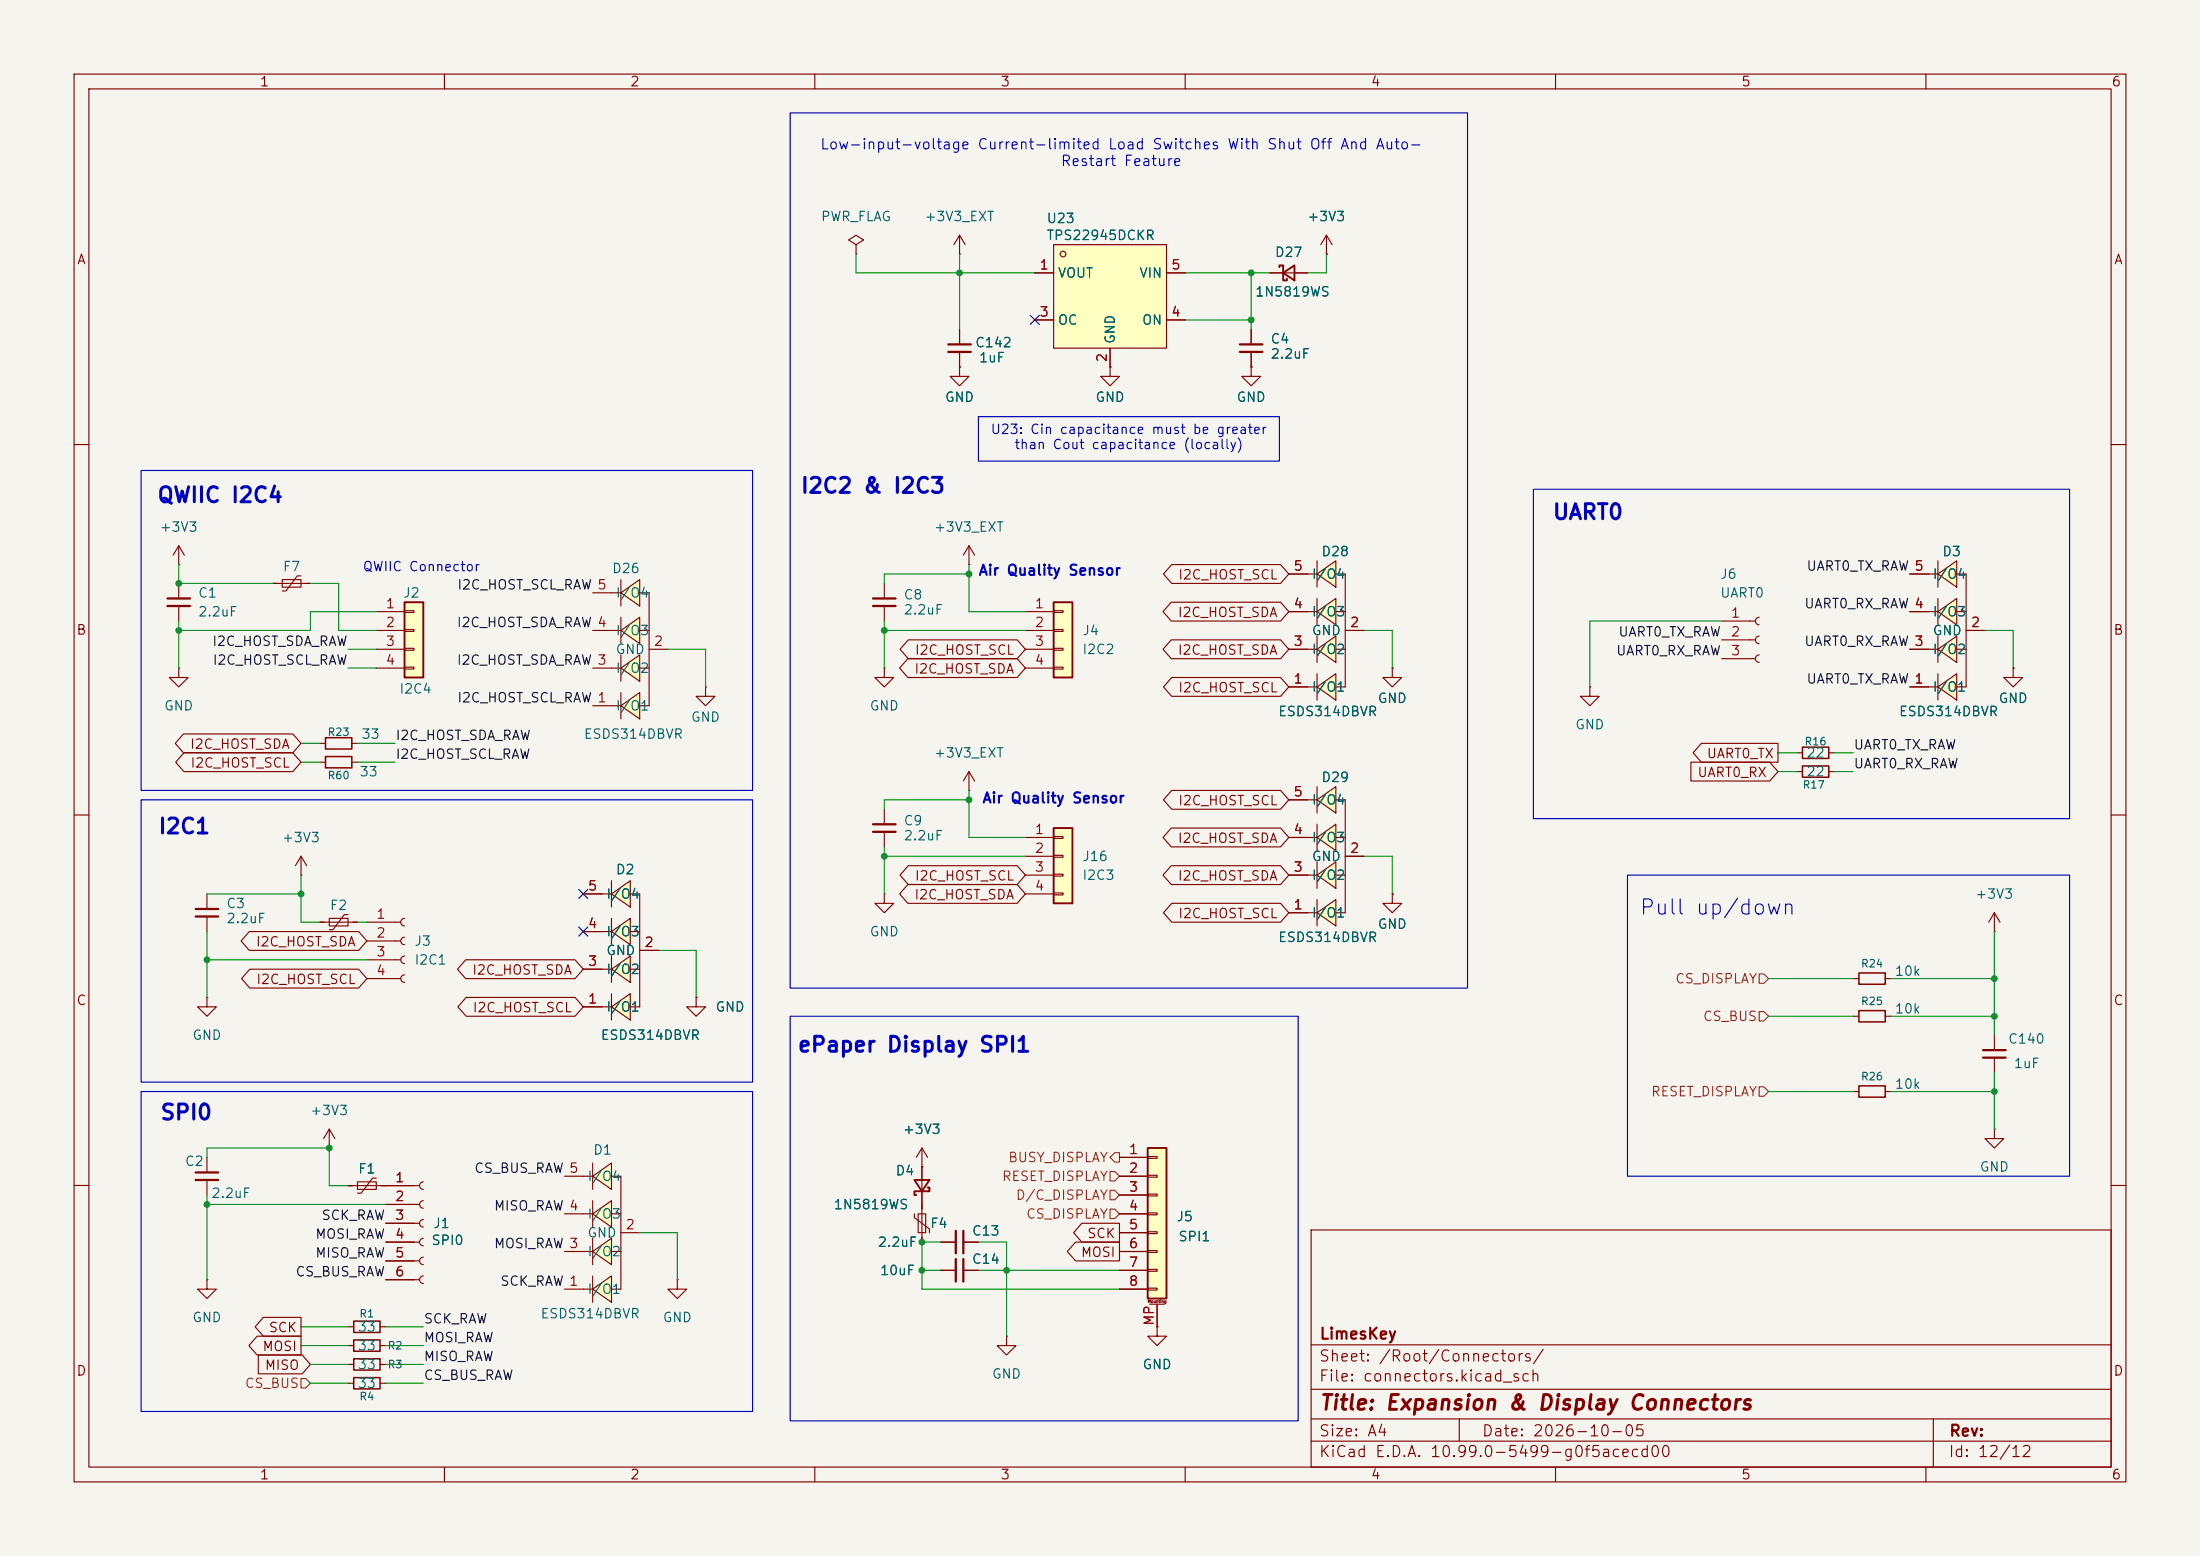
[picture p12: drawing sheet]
<svg xmlns="http://www.w3.org/2000/svg" width="297mm" height="210mm" viewBox="0 0 297 210" stroke-linecap="round" stroke-linejoin="round" font-family="sans-serif">
<path d="M0 0h297v210h-297z" fill="#f5f4ef" stroke="#f5f4ef" stroke-width=".14"/>
<g fill="none" stroke="#840000" stroke-width=".15">
<path d="M10 10h277v190h-277zM12 12h273v186h-273zM60 10v2M110 10v2M160 10v2M210 10v2M260 10v2M129.5 34.3h.1M129.5 31.8v2.5M129.5 31.8l-.7 1.2M129.5 31.8l.8 1.2M129.5 44.5v2"/>
<path d="M129.5 47.5v2M10 60h2M285 60h2M10 110h2M130.8 106.7h.1M130.8 104.1l-.8 1.3M130.8 104.1l.8 1.3M130.8 104.1v2.6M285 110h2M10 160h2M123.4 163.8v.5l2.1 1.6v.5M124 163.8h1v2.6h-1z"/>
<path d="M124.5 162.6v5M177 166h108v32h-108zM285 160h2M60 198v2M110 198v2M160 198v2M177 194.5h108M177 191.5h108M177 187.5h108M177 181.5h108M197 191.5v3M210 198v2"/>
<path d="M260 198v2M261 191.5v6.5"/>
</g>
<path d="M128 46.5h3.1M128 47.5h3.1" fill="none" stroke="#840000" stroke-width=".3"/>
<path d="M154.9 154.9h2.6v20.4h-2.6z" fill="#ffffc2"/>
<path d="M154.9 154.9h2.6v20.4h-2.6z" fill="none" stroke="#840000" stroke-width=".25"/>
<g fill="none" stroke="#840000" stroke-width=".15">
<path d="M130.8 76.2h.1M130.8 73.7l-.8 1.2M130.8 73.7l.8 1.2M130.8 73.7v2.5M250.2 137.2h.8M254.5 137.2h.8M151.1 156.2h3.8M151.1 158.8h3.8M154.9 156.1h1.3v.2h-1.3zM154.9 158.6h1.3v.3h-1.3zM250.2 147.3h.8M254.5 147.3h.8"/>
<path d="M127 167.6h2M130 167.6h2.1M151.1 161.3h3.8M151.1 163.8h3.8M151.1 166.4h3.8M151.1 168.9h3.8M151.1 171.5h3.8M151.1 174h3.8M154.9 161.2h1.3v.2h-1.3zM154.9 163.7h1.3v.3h-1.3zM154.9 166.2h1.3v.3h-1.3zM154.9 168.8h1.3v.2h-1.3z"/>
<path d="M154.9 171.3h1.3v.3h-1.3zM154.9 173.9h1.3v.2h-1.3zM155.2 176h2M156.2 176v3.1"/>
</g>
<path d="M251 136.4h3.5v1.5h-3.5zM251 146.6h3.5v1.5h-3.5z" fill="none" stroke="#840000" stroke-width=".2"/>
<path d="M129 166.1v3.1M130 166.1v3.1" fill="none" stroke="#840000" stroke-width=".3"/>
<path d="M142.2 33h15.3v14h-15.3z" fill="#ffffc2"/>
<g fill="none" stroke="#840000" stroke-width=".15">
<path d="M139.7 36.8h2.5M142.2 33h15.3v14h-15.3zM157.5 36.8h2.5M139.7 43.2h2.5M149.9 47v2.5M157.5 43.2h2.5"/>
<circle cx="143.5" cy="34.3" r=".38"/>
</g>
<path d="M142.2 81.3h2.6v10.1h-2.6z" fill="#ffffc2"/>
<path d="M142.2 81.3h2.6v10.1h-2.6z" fill="none" stroke="#840000" stroke-width=".25"/>
<g fill="none" stroke="#840000" stroke-width=".15">
<path d="M168.9 49.5v1.3h1.3l-1.3 1.3-1.3-1.3h1.3M168.9 49.5h.1M138.4 82.6h3.8M138.4 85.1h3.8M138.4 87.6h3.8M138.4 90.2h3.8M142.2 82.4h1.3v.3h-1.3zM142.2 85h1.3v.2h-1.3zM142.2 87.5h1.3v.3h-1.3zM142.2 90h1.3v.3h-1.3zM27.9 134.6v1.3h1.3l-1.3 1.3-1.2-1.3h1.2M27.9 134.6h.1"/>
<path d="M27.9 120.7v2M27.9 123.7v2M43.2 124.5h5.1M44.4 124h2.6v1h-2.6zM47 123.4h-.5l-1.5 2.1h-.6M49.5 124.5h4.6M49.5 127h4.6M49.5 129.5h4.6M49.5 132.1h4.6M54.6 124a.51 .51 0 0 0-.5 .5 .51 .51 0 0 0 .5 .5M54.6 126.5a.51 .51 0 0 0-.5 .5 .51 .51 0 0 0 .5 .5M54.6 129a.51 .51 0 0 0-.5 .5 .51 .51 0 0 0 .5 .5"/>
<path d="M54.6 131.6a.51 .51 0 0 0-.5 .5 .51 .51 0 0 0 .5 .5M44.4 154.9h.1M44.4 152.4l-.7 1.3M44.4 152.4l.8 1.3M44.4 152.4v2.5M47 181.6h.8M51.3 181.6h.8"/>
</g>
<path d="M47.8 180.8h3.5v1.6h-3.5z" fill="none" stroke="#840000" stroke-width=".2"/>
<path d="M26.4 122.7h3.1M26.4 123.7h3.1" fill="none" stroke="#840000" stroke-width=".3"/>
<g fill="#ffffc2">
<path d="M80 174l2.5-1.8v3.6z"/>
<path d="M80 168.9l2.5-1.8v3.6z"/>
<path d="M80 163.8l2.5-1.7v3.5z"/>
<path d="M80 158.8l2.5-1.8v3.5z"/>
</g>
<g fill="none" stroke="#840000" stroke-width=".15">
<path d="M27.9 156.2v2M27.9 159.3v2M48.3 159.5h2.5v1h-2.5zM50.8 159h-.5l-1.5 2h-.5M57.1 159.5a.51 .51 0 0 0-.5 .5 .51 .51 0 0 0 .5 .5M76.2 158.8h3.8M80 158.8l2.5-1.8v3.5zM80 157v3.5M82.5 158.8h1.3v15.2h-1.3M27.9 172.7v1.3h1.3l-1.3 1.3-1.2-1.3h1.2M27.9 172.7h.1M47 179.1h.8"/>
<path d="M47 160h9.6M51.3 179.1h.8M52.1 162.6h4.5M52.1 165.1h4.5M52.1 167.6h4.5M52.1 170.2h4.5M52.1 172.7h4.5M57.1 162.1a.51 .51 0 0 0-.5 .5 .51 .51 0 0 0 .5 .5M57.1 164.6a.51 .51 0 0 0-.5 .5 .51 .51 0 0 0 .5 .5M57.1 167.1a.51 .51 0 0 0-.5 .5 .51 .51 0 0 0 .5 .5M57.1 169.7a.51 .51 0 0 0-.5 .5 .51 .51 0 0 0 .5 .5M57.1 172.2a.51 .51 0 0 0-.5 .5 .51 .51 0 0 0 .5 .5"/>
<path d="M76.2 174h3.8M76.2 168.9h3.8M76.2 163.8h3.8M80 174l2.5-1.8v3.6zM80 168.9l2.5-1.8v3.6zM80 163.8l2.5-1.7v3.5zM80 162.1v3.5M80 167.1v3.6M80 172.2v3.6M82.5 168.9h1.3M82.5 163.8h1.3M83.8 166.4h2.6"/>
<path d="M91.4 172.7v1.3h1.3l-1.3 1.3-1.2-1.3h1.2M91.4 172.7h.1M47 186.7h.8M47 184.2h.8M51.3 186.7h.8M51.3 184.2h.8"/>
</g>
<path d="M47.8 178.3h3.5v1.5h-3.5zM47.8 185.9h3.5v1.6h-3.5zM47.8 183.4h3.5v1.5h-3.5z" fill="none" stroke="#840000" stroke-width=".2"/>
<path d="M26.4 158.2h3.1M26.4 159.3h3.1" fill="none" stroke="#840000" stroke-width=".3"/>
<g fill="#ffffc2">
<path d="M261.6 92.7l2.6-1.8v3.6z"/>
<path d="M261.6 87.6l2.6-1.7v3.5z"/>
<path d="M261.6 82.6l2.6-1.8v3.5z"/>
<path d="M261.6 77.5l2.6-1.8v3.6z"/>
</g>
<g fill="none" stroke="#840000" stroke-width=".15">
<path d="M115.6 33l1-.6-1-.6-1 .6 1 .6v1.3M115.6 34.3h.1M129.5 49.5v1.3h1.3l-1.3 1.3-1.2-1.3h1.2M129.5 49.5h.1M119.4 78.7v2.1M257.8 77.5h3.8M261.6 77.5l2.6-1.8v3.6zM261.6 75.7v3.6M264.2 77.5h1.2v15.2h-1.2M95.2 92.7v1.3h1.3l-1.3 1.3-1.2-1.3h1.2M95.2 92.7h.1M119.4 81.8v2"/>
<path d="M257.8 92.7h3.8M257.8 87.6h3.8M257.8 82.6h3.8M261.6 92.7l2.6-1.8v3.6zM261.6 87.6l2.6-1.7v3.5zM261.6 82.6l2.6-1.8v3.5zM261.6 80.8v3.5M261.6 85.9v3.5M261.6 90.9v3.6M264.2 87.6h1.2M264.2 82.6h1.2M265.4 85.1h2.6"/>
<path d="M94 134.6v1.3h1.2l-1.2 1.3-1.3-1.3h1.3M94 134.6h.1M124.5 157.5h.1M124.5 154.9l-.8 1.3M124.5 154.9l.7 1.3M124.5 154.9v2.6M127 171.5h2M130 171.5h2.1M135.9 180.3v1.3h1.3l-1.3 1.3-1.3-1.3h1.3M135.9 180.3h.1"/>
</g>
<path d="M117.9 80.8h3M117.9 81.8h3M129 169.9v3.1M130 169.9v3.1" fill="none" stroke="#840000" stroke-width=".3"/>
<g fill="#ffffc2">
<path d="M177.8 123.2l2.5-1.8v3.6z"/>
<path d="M177.8 118.1l2.5-1.8v3.6z"/>
<path d="M177.8 113l2.5-1.7v3.5z"/>
<path d="M177.8 108l2.5-1.8v3.5z"/>
</g>
<g fill="none" stroke="#840000" stroke-width=".15">
<path d="M119.4 109.2v2.1M119.4 112.3v2M174 118.1h3.8M174 113h3.8M174 108h3.8M177.8 118.1l2.5-1.8v3.6zM177.8 113l2.5-1.7v3.5zM177.8 108l2.5-1.8v3.5zM177.8 106.2v3.5M177.8 111.3v3.5M177.8 116.3v3.6M180.3 108h1.3v15.2h-1.3"/>
<path d="M180.3 118.1h1.3M180.3 113h1.3M181.6 115.6h2.5M174 123.2h3.8M177.8 123.2l2.5-1.8v3.6zM177.8 121.4v3.6"/>
</g>
<path d="M117.9 111.3h3M117.9 112.3h3" fill="none" stroke="#840000" stroke-width=".3"/>
<path d="M142.2 111.8h2.6v10.1h-2.6z" fill="#ffffc2"/>
<path d="M172.7 36.1v-.3h.5v2h.5v-.2M173.2 36.8l1.6-1v2zM142.2 111.8h2.6v10.1h-2.6zM123.4 159.3h2.1l-1 1.5zM125.2 160.3h.3v.5h-2.1v.5h.3" fill="none" stroke="#840000" stroke-width=".25"/>
<g fill="none" stroke="#840000" stroke-width=".15">
<path d="M171.4 36.8h5.1M179.1 34.3h.1M179.1 31.8l-.8 1.2M179.1 31.8l.7 1.2M179.1 31.8v2.5M149.9 49.5v1.3h1.2l-1.2 1.3-1.3-1.3h1.3M149.9 49.5h.1M24.1 76.2h.1M24.1 73.7l-.7 1.2M24.1 73.7l.8 1.2M24.1 73.7v2.5M188 90.2v1.2h1.2l-1.2 1.3-1.3-1.3h1.3"/>
<path d="M188 90.2h.1M214.6 92.7v1.3h1.3l-1.3 1.3-1.2-1.3h1.2M214.6 92.7h.1M40.6 118.1h.1M40.6 115.6l-.7 1.2M40.6 115.6l.8 1.2M40.6 115.6v2.5M138.4 113h3.8M138.4 115.6h3.8M138.4 118.1h3.8M142.2 112.9h1.3v.3h-1.3zM142.2 115.4h1.3v.3h-1.3z"/>
<path d="M142.2 118h1.3v.2h-1.3zM242.6 104.1h.7M246.9 104.1h.7M119.4 120.7v1.2h1.2l-1.2 1.3-1.3-1.3h1.3M119.4 120.7h.1M138.4 120.7h3.8M142.2 120.5h1.3v.3h-1.3zM188 120.7v1.2h1.2l-1.2 1.3-1.3-1.3h1.3M188 120.7h.1M250.2 132.1h.8M254.5 132.1h.8M269.2 139.7v2"/>
<path d="M124.5 157.5v5.1M269.2 152.4v1.3h1.3l-1.3 1.2-1.2-1.2h1.2M269.2 152.4h.1M269.2 142.7v2.1M156.2 179.1v1.2h1.3l-1.3 1.3-1.3-1.3h1.3M156.2 179.1h.1"/>
</g>
<path d="M267.7 141.7h3.1M267.7 142.7h3.1" fill="none" stroke="#840000" stroke-width=".3"/>
<path d="M243.3 103.4h3.6v1.5h-3.6zM251 131.3h3.5v1.5h-3.5z" fill="none" stroke="#840000" stroke-width=".2"/>
<g fill="#ffffc2">
<path d="M82.5 135.9l2.6-1.8v3.6z"/>
<path d="M82.5 130.8l2.6-1.8v3.6z"/>
<path d="M82.5 125.7l2.6-1.7v3.5z"/>
<path d="M82.5 120.7l2.6-1.8v3.5z"/>
</g>
<g fill="none" stroke="#840000" stroke-width=".15">
<path d="M24.1 90.2v1.2h1.3l-1.3 1.3-1.2-1.3h1.2M24.1 90.2h.1M43.2 102.9h.7M43.2 100.3h.7M47.5 102.9h.8M47.5 100.3h.8M82.5 118.9v3.5M78.7 135.9h3.8M78.7 130.8h3.8M78.7 125.7h3.8M78.7 120.7h3.8M82.5 135.9l2.6-1.8v3.6z"/>
<path d="M82.5 130.8l2.6-1.8v3.6zM82.5 125.7l2.6-1.7v3.5zM82.5 120.7l2.6-1.8v3.5zM82.5 124v3.5M82.5 129v3.6M82.5 134.1v3.6M85.1 120.7h1.3v15.2h-1.3M85.1 130.8h1.3M85.1 125.7h1.3M86.4 128.3h2.5"/>
</g>
<path d="M43.9 99.6h3.6v1.5h-3.6zM43.9 102.1h3.6v1.5h-3.6z" fill="none" stroke="#840000" stroke-width=".2"/>
<path d="M54.6 81.3h2.5v10.1h-2.5z" fill="#ffffc2"/>
<path d="M54.6 81.3h2.5v10.1h-2.5z" fill="none" stroke="#840000" stroke-width=".25"/>
<path d="M24.1 78.7v2.1M24.1 81.8v2M50.8 82.6h3.8M50.8 85.1h3.8M50.8 87.6h3.8M50.8 90.2h3.8M54.6 82.4h1.3v.3h-1.3zM54.6 85h1.3v.2h-1.3zM54.6 87.5h1.3v.3h-1.3zM54.6 90h1.3v.3h-1.3z" fill="none" stroke="#840000" stroke-width=".15"/>
<path d="M22.6 80.8h3.1M22.6 81.8h3.1" fill="none" stroke="#840000" stroke-width=".3"/>
<g fill="#ffffc2">
<path d="M83.8 95.3l2.6-1.8v3.5z"/>
<path d="M83.8 90.2l2.6-1.8v3.6z"/>
<path d="M83.8 85.1l2.6-1.8v3.6z"/>
<path d="M83.8 80l2.6-1.8v3.6z"/>
</g>
<g fill="none" stroke="#840000" stroke-width=".15">
<path d="M168.9 44.5v2M168.9 47.5v2M36.8 78.7h5.1M38.1 78.2h2.5v1h-2.5zM40.6 77.7h-.5l-1.5 2.1h-.5M83.8 78.2v3.6M80 95.3h3.8M80 90.2h3.8M80 85.1h3.8M80 80h3.8M83.8 95.3l2.6-1.8v3.5zM83.8 90.2l2.6-1.8v3.6z"/>
<path d="M83.8 85.1l2.6-1.8v3.6zM83.8 80l2.6-1.8v3.6zM83.8 83.3v3.6M83.8 88.4v3.6M83.8 93.5v3.5M86.4 80h1.2v15.3h-1.2M86.4 90.2h1.2M86.4 85.1h1.2M87.6 87.6h2.6"/>
</g>
<path d="M167.4 46.5h3M167.4 47.5h3" fill="none" stroke="#840000" stroke-width=".3"/>
<g fill="#ffffc2">
<path d="M177.8 92.7l2.5-1.8v3.6z"/>
<path d="M177.8 87.6l2.5-1.7v3.5z"/>
<path d="M177.8 82.6l2.5-1.8v3.5z"/>
<path d="M177.8 77.5l2.5-1.8v3.6z"/>
</g>
<g fill="none" stroke="#840000" stroke-width=".15">
<path d="M139.7 36.8h2.5M157.5 36.8h2.5M171.4 36.8h1.8M174.8 36.8h1.7M179.1 34.3h.1M129.5 49.5h.1M129.5 44.5v2M129.5 47.5v2M139.7 43.2h2.5M149.9 49.5h.1M149.9 47v2.5M157.5 43.2h2.5"/>
<path d="M168.9 49.5h.1M168.9 44.5v2M168.9 47.5v2M158.2 76.2h14.7l1.1 1.3-1.1 1.2h-14.7l-1.1-1.2zM174 77.5h3.8M177.8 77.5l2.5-1.8v3.6zM177.8 75.7v3.6M180.3 77.5h1.3v15.2h-1.3M257.8 77.5h2.5M24.8 99.1h14.7l1.1 1.2-1.1 1.3h-14.7l-1.1-1.3zM119.4 90.2v1.2h1.2l-1.2 1.3-1.3-1.3h1.3M119.4 90.2h.1"/>
<path d="M122.6 88.9h14.7l1.1 1.3-1.1 1.2h-14.7l-1.2-1.2zM122.6 86.4h14.7l1.1 1.2-1.1 1.3h-14.7l-1.1-1.3zM158.1 81.3h14.8l1.1 1.3-1.1 1.2h-14.8l-1.1-1.2zM158.1 86.4h14.8l1.1 1.2-1.1 1.3h-14.8l-1.1-1.3zM158.2 91.4h14.7l1.1 1.3-1.1 1.3h-14.7l-1.1-1.3zM174 92.7h3.8M174 87.6h3.8M174 82.6h3.8M177.8 92.7l2.5-1.8v3.6zM177.8 87.6l2.5-1.7v3.5zM177.8 82.6l2.5-1.8v3.5zM177.8 80.8v3.5"/>
<path d="M177.8 85.9v3.5M177.8 90.9v3.6M180.3 87.6h1.3M180.3 82.6h1.3M181.6 85.1h2.5M188 90.2h.1M232.4 83.8h4.6M232.4 86.4h4.6M232.4 88.9h4.6M237.5 83.3a.51 .51 0 0 0-.5 .5 .51 .51 0 0 0 .5 .5M237.5 85.9a.51 .51 0 0 0-.5 .5 .51 .51 0 0 0 .5 .5M237.5 88.4a.51 .51 0 0 0-.5 .5 .51 .51 0 0 0 .5 .5"/>
<path d="M257.8 92.7h2.5M257.8 87.6h2.5M257.8 82.6h2.5M265.4 85.1h2.6M271.8 90.2v1.2h1.2l-1.2 1.3-1.3-1.3h1.3M271.8 90.2h.1M24.8 101.6h14.7l1.1 1.3-1.1 1.2h-14.7l-1.1-1.2zM122.6 119.4h14.7l1.1 1.3-1.1 1.2h-14.7l-1.2-1.2zM122.6 116.8h14.7l1.1 1.3-1.1 1.3h-14.7l-1.1-1.3zM158.1 111.8h14.8l1.1 1.2-1.1 1.3h-14.8l-1.1-1.3zM158.1 116.8h14.8l1.1 1.3-1.1 1.3h-14.8l-1.1-1.3zM158.2 106.7h14.7l1.1 1.3-1.1 1.2h-14.7l-1.1-1.2z"/>
<path d="M174 118.1h2.5M174 113h2.5M174 108h2.5M181.6 115.6h2.5M228.3 102.9h10.6l1.1 1.2-1.1 1.3h-10.6zM229.7 100.3h10.3v2.6h-10.3l-1.1-1.3zM242.6 101.6h.7M246.9 101.6h.7M33.7 125.7h14.7l1.1 1.3-1.1 1.3h-14.7l-1.2-1.3zM33.7 130.8h14.7l1.1 1.3-1.1 1.3h-14.7l-1.1-1.3zM62.9 129.5h14.7l1.1 1.3-1.1 1.3h-14.7l-1.1-1.3zM62.9 134.6h14.7l1.1 1.3-1.1 1.3h-14.7l-1.1-1.3z"/>
<path d="M78.7 135.9h2.6M78.7 130.8h2.6M78.7 125.7h2.6M78.7 120.7h2.6M86.4 128.3h2.5M94 134.6h.1M158.2 121.9h14.7l1.1 1.3-1.1 1.3h-14.7l-1.1-1.3zM174 123.2h2.5M188 120.7h.1M269.2 125.7h.1M269.2 123.2l-.7 1.3M269.2 123.2l.8 1.3"/>
<path d="M269.2 123.2v2.5M124.5 157.5h.1M124.5 157.5v1.8M151.1 156.2h3.8M151.1 158.8h3.8M35.6 177.8h5v2.5h-5l-1.2-1.2zM47 160h.6M51.4 160h4.5M52.1 162.6h3.8M52.1 165.1h3.8M52.1 167.6h3.8M52.1 170.2h3.8"/>
<path d="M52.1 172.7h3.8M124.5 160.8v2.4M124.5 167v.6M127 167.6h2M127 171.5h2M130 167.6h2.1M130 171.5h2.1M145.2 167.6h5.9v2.6h-5.9l-1.1-1.3zM146 165.1h5.1v2.5h-5.1l-1.1-1.2zM151.1 171.5h3.8M151.1 161.3h3.8M151.1 163.8h3.8"/>
<path d="M151.1 166.4h3.8M151.1 168.9h3.8M151.1 174h3.8M156.2 179.1h.1M156.2 176v3.1M34.7 180.3h5.9v2.6h-5.9l-1.1-1.3zM34.9 182.9h5.9l1.1 1.3-1.1 1.2h-5.9z"/>
</g>
<path d="M243.3 100.8h3.6v1.6h-3.6z" fill="none" stroke="#840000" stroke-width=".2"/>
<path d="M237.5 136.5h.6l.7 .7-.7 .6h-.6zM237.5 131.4h.6l.7 .7-.7 .6h-.6zM149.9 158.1h.6l.6 .7-.6 .6h-.6zM150.5 155.6h.6v1.2h-.6l-.6-.6zM237.5 146.7h.6l.7 .6-.7 .7h-.6zM149.9 160.7h.6l.6 .6-.6 .6h-.6zM149.9 163.2h.6l.6 .6-.6 .7h-.6zM40.6 186.1h.7l.6 .6-.6 .6h-.7z" fill="none" stroke="#725600" stroke-width=".15"/>
<g fill="none" stroke="#009600" stroke-width=".15">
<path d="M115.6 34.3v2.5h24.1M129.5 34.3v10.2M160 36.8h11.4M168.9 36.8v7.7M179.1 34.3v2.5h-2.6M160 43.2h8.9M24.1 76.2v2.5h12.7M41.9 78.7h3.8v6.4h5.1M130.8 77.5h-11.4v1.2M130.8 76.2v6.4h7.6M24.1 83.8v6.4M47 87.6h3.8"/>
<path d="M47 90.2h3.8M50.8 82.6h-8.9v2.5h-17.8M90.2 87.6h5v5.1M119.4 85.1h19M119.4 83.8v6.4M184.1 85.1h3.9v5.1M232.4 83.8h-17.8v8.9M268 85.1h3.8v5.1M40.6 102.9h2.6M40.6 118.1v6.4h2.6M40.6 100.3h2.6M48.3 102.9h5"/>
<path d="M48.3 100.3h5M119.4 114.3v6.4M119.4 115.6h19M130.8 106.7v6.3h7.6M130.8 108h-11.4v1.2M184.1 115.6h3.9v5.1M240 104.1h2.6M240 101.6h2.6M247.6 104.1h2.6M247.6 101.6h2.6M27.9 125.7v8.9M27.9 129.5h21.6"/>
<path d="M27.9 120.7h12.7M48.3 124.5h1.2M88.9 128.3h5.1v6.3M238.8 137.2h11.4M238.8 132.1h11.4M255.3 137.2h13.9M255.3 132.1h13.9M269.2 125.7v14M27.9 156.2v-1.3h16.5v5.1h2.6M238.8 147.3h11.4M255.3 147.3h13.9M269.2 144.8v7.6"/>
<path d="M27.9 161.3v11.4M27.9 162.6h24.2M40.6 179.1h6.4M52.1 179.1h5M86.4 166.4h5v6.3M124.5 171.5h2.5M127 167.6h-2.5v6.4h26.6M132.1 171.5h19M132.1 167.6h3.8v12.7M40.6 181.6h6.4M41.9 186.7h5.1M41.9 184.2h5.1"/>
<path d="M52.1 186.7h5M52.1 181.6h5M52.1 184.2h5"/>
</g>
<path d="M139.1 42.6l1.2 1.2M140.3 42.6l-1.2 1.2M78.1 125.1l1.2 1.2M78.1 120l1.2 1.3M79.3 125.1l-1.2 1.2M79.3 120l-1.2 1.3" fill="none" stroke="#000084" stroke-width=".15"/>
<path d="M106.7 15.2h91.4v118.2h-91.4zM132.1 56.2h40.6v6h-40.6zM19 63.5h82.6v43.2h-82.6zM207 66h72.4v44.5h-72.4zM19 108h82.6v38.1h-82.6zM219.7 118.1h59.7v40.7h-59.7zM106.7 137.2h68.6v54.6h-68.6zM19 147.3h82.6v43.2h-82.6z" fill="none" stroke="#0000c2" stroke-width=".15"/>
<g fill="#009600">
<circle cx="44.4" cy="154.9" r=".46"/>
<circle cx="27.9" cy="162.6" r=".46"/>
<circle cx="40.6" cy="120.7" r=".46"/>
<circle cx="27.9" cy="129.5" r=".46"/>
<circle cx="24.1" cy="78.7" r=".46"/>
<circle cx="24.1" cy="85.1" r=".46"/>
<circle cx="168.9" cy="43.2" r=".46"/>
<circle cx="119.4" cy="85.1" r=".46"/>
<circle cx="130.8" cy="77.5" r=".46"/>
<circle cx="130.8" cy="108" r=".46"/>
<circle cx="135.9" cy="171.5" r=".46"/>
<circle cx="124.5" cy="167.6" r=".46"/>
<circle cx="124.5" cy="171.5" r=".46"/>
<circle cx="119.4" cy="115.6" r=".46"/>
<circle cx="129.5" cy="36.8" r=".46"/>
<circle cx="168.9" cy="36.8" r=".46"/>
<circle cx="269.2" cy="132.1" r=".46"/>
<circle cx="269.2" cy="137.2" r=".46"/>
<circle cx="269.2" cy="147.3" r=".46"/>
</g>
<g font-size="2" fill="#0000c2">
<text x="21.1" y="68.3">QWIIC I2C4</text>
<text x="108" y="67.1">I2C2 &amp; I2C3</text>
<text x="209.5" y="70.6">UART0</text>
<text x="21.3" y="113">I2C1</text>
<text x="221.2" y="124">Pull up/down</text>
<text x="107.6" y="142.5">ePaper Display SPI1</text>
<text x="21.5" y="151.7">SPI0</text>
</g>
<text font-size="2" fill="#840000" x="178" y="190.8">Title: Expansion &amp; Display Connectors</text>
<g font-size="1.5" fill="#840000">
<text x="178" y="184.1">Sheet: /Root/Connectors/</text>
<text x="178" y="181.1">LimesKey</text>
<text x="178" y="186.8">File: connectors.kicad_sch</text>
<text x="178" y="197">KiCad E.D.A. 10.99.0-5499-g0f5acecd00</text>
<text x="178" y="194.2">Size: A4</text>
<text x="200" y="194.2">Date: 2026-10-05</text>
<text x="263" y="197">Id: 12/12</text>
<text x="263" y="194.2">Rev:</text>
</g>
<g font-size="1.4" fill="#0000c2">
<text x="110.6" y="20.5">Low-input-voltage Current-limited Load Switches With Shut Off And Auto-</text>
<text x="143.1" y="22.8">Restart Feature</text>
<text x="132" y="78">Air Quality Sensor</text>
<text x="132.5" y="108.8">Air Quality Sensor</text>
</g>
<g font-size="1.3" fill="#840000">
<text x="35" y="12">1</text>
<text x="85" y="12">2</text>
<text x="135" y="12">3</text>
<text x="185" y="12">4</text>
<text x="235" y="12">5</text>
<text x="285" y="12">6</text>
<text x="10.3" y="36">A</text>
<text x="285.3" y="36">A</text>
<text x="158.9" y="83.6">I2C_HOST_SDA</text>
<text x="159" y="78.5">I2C_HOST_SCL</text>
<text x="10.2" y="86">B</text>
<text x="123.4" y="88.7">I2C_HOST_SCL</text>
<text x="158.9" y="88.7">I2C_HOST_SDA</text>
<text x="285.2" y="86">B</text>
<text x="123.3" y="91.2">I2C_HOST_SDA</text>
<text x="159" y="93.8">I2C_HOST_SCL</text>
<text x="25.6" y="101.4">I2C_HOST_SDA</text>
<text x="25.6" y="103.9">I2C_HOST_SCL</text>
<text x="229.1" y="105.2">UART0_RX</text>
<text x="230.3" y="102.7">UART0_TX</text>
<text x="159" y="109">I2C_HOST_SCL</text>
<text x="123.4" y="119.2">I2C_HOST_SCL</text>
<text x="158.9" y="114.1">I2C_HOST_SDA</text>
<text x="158.9" y="119.2">I2C_HOST_SDA</text>
<text x="123.3" y="121.7">I2C_HOST_SDA</text>
<text x="159" y="124.2">I2C_HOST_SCL</text>
<text x="34.4" y="128.1">I2C_HOST_SDA</text>
<text x="63.7" y="131.9">I2C_HOST_SDA</text>
<text x="10.2" y="136">C</text>
<text x="34.5" y="133.1">I2C_HOST_SCL</text>
<text x="63.7" y="136.9">I2C_HOST_SCL</text>
<text x="285.2" y="136">C</text>
<text x="146.7" y="167.4">SCK</text>
<text x="145.8" y="170">MOSI</text>
<text x="10.2" y="186">D</text>
<text x="35.3" y="182.7">MOSI</text>
<text x="35.7" y="185.2">MISO</text>
<text x="36.2" y="180.1">SCK</text>
<text x="285.2" y="186">D</text>
<text x="35" y="200">1</text>
<text x="85" y="200">2</text>
<text x="135" y="200">3</text>
<text x="185" y="200">4</text>
<text x="235" y="200">5</text>
<text x="285" y="200">6</text>
</g>
<g font-size="1.3" fill="#006464">
<text x="110.7" y="30.2">PWR_FLAG</text>
<text x="124.7" y="30.2">+3V3_EXT</text>
<text x="141.2" y="30.4">U23</text>
<text x="141.2" y="32.7">TPS22945DCKR</text>
<text x="172" y="35">D27</text>
<text x="176.4" y="30.2">+3V3</text>
<text x="142.7" y="37.8">VOUT</text>
<text x="153.7" y="37.8">VIN</text>
<text x="169.4" y="40.3">1N5819WS</text>
<text x="131.6" y="47.2">C142</text>
<text x="142.7" y="44.1">OC</text>
<text x="150.8" y="46.5" transform="rotate(-90 150.8 46.5)">GND</text>
<text x="154.1" y="44.1">ON</text>
<text x="171.4" y="46.7">C4</text>
<text x="132.1" y="49.2">1uF</text>
<text x="171.4" y="48.7">2.2uF</text>
<text x="127.5" y="54.6">GND</text>
<text x="147.8" y="54.6">GND</text>
<text x="166.8" y="54.6">GND</text>
<text x="21.5" y="72.1">+3V3</text>
<text x="38.1" y="77.4">F7</text>
<text x="82.5" y="77.7">D26</text>
<text x="126" y="72.1">+3V3_EXT</text>
<text x="178.3" y="75.4">D28</text>
<text x="262.1" y="75.4">D3</text>
<text x="26.7" y="81">C1</text>
<text x="26.7" y="83.5">2.2uF</text>
<text x="54.3" y="81">J2</text>
<text x="83" y="81">I/O4</text>
<text x="121.9" y="81.2">C8</text>
<text x="121.9" y="83.3">2.2uF</text>
<text x="177" y="83.5">I/O3</text>
<text x="177" y="78.4">I/O4</text>
<text x="232.1" y="78.4">J6</text>
<text x="232.1" y="81">UART0</text>
<text x="260.8" y="83.5">I/O3</text>
<text x="260.8" y="78.4">I/O4</text>
<text x="83" y="88.6">GND</text>
<text x="83" y="86.1">I/O3</text>
<text x="146" y="86.1">J4</text>
<text x="146" y="88.6">I2C2</text>
<text x="177" y="86.1">GND</text>
<text x="177" y="88.6">I/O2</text>
<text x="260.8" y="86.1">GND</text>
<text x="260.8" y="88.6">I/O2</text>
<text x="53.8" y="93.9">I2C4</text>
<text x="83" y="91.1">I/O2</text>
<text x="177" y="93.7">I/O1</text>
<text x="185.9" y="95.2">GND</text>
<text x="260.8" y="93.7">I/O1</text>
<text x="269.7" y="95.2">GND</text>
<text x="22.1" y="96.2">GND</text>
<text x="48.7" y="100">33</text>
<text x="78.7" y="100">ESDS314DBVR</text>
<text x="83" y="96.2">I/O1</text>
<text x="93.2" y="97.7">GND</text>
<text x="117.3" y="96.2">GND</text>
<text x="172.5" y="97">ESDS314DBVR</text>
<text x="212.6" y="98.8">GND</text>
<text x="256.3" y="97">ESDS314DBVR</text>
<text x="48.4" y="105.1">33</text>
<text x="126" y="102.6">+3V3_EXT</text>
<text x="178.3" y="105.9">D29</text>
<text x="243.8" y="105.1">22</text>
<text x="243.8" y="102.6">22</text>
<text x="38" y="114">+3V3</text>
<text x="121.9" y="111.7">C9</text>
<text x="121.9" y="113.7">2.2uF</text>
<text x="177" y="114">I/O3</text>
<text x="177" y="108.9">I/O4</text>
<text x="83" y="118.3">D2</text>
<text x="146" y="116.5">J16</text>
<text x="146" y="119.1">I2C3</text>
<text x="177" y="116.5">GND</text>
<text x="177" y="119.1">I/O2</text>
<text x="30.5" y="122.9">C3</text>
<text x="30.5" y="124.9">2.2uF</text>
<text x="44.4" y="123.1">F2</text>
<text x="81.8" y="121.6">I/O4</text>
<text x="177" y="124.2">I/O1</text>
<text x="185.9" y="125.7">GND</text>
<text x="266.6" y="121.6">+3V3</text>
<text x="55.9" y="128">J3</text>
<text x="55.9" y="130.5">I2C1</text>
<text x="81.8" y="129.2">GND</text>
<text x="81.8" y="131.8">I/O2</text>
<text x="81.8" y="126.7">I/O3</text>
<text x="117.3" y="126.7">GND</text>
<text x="172.5" y="127.5">ESDS314DBVR</text>
<text x="81.8" y="136.9">I/O1</text>
<text x="96.5" y="136.9">GND</text>
<text x="255.7" y="137.1">10k</text>
<text x="255.7" y="132">10k</text>
<text x="25.9" y="140.7">GND</text>
<text x="81" y="140.7">ESDS314DBVR</text>
<text x="271" y="141.2">C140</text>
<text x="255.7" y="147.3">10k</text>
<text x="271.8" y="144.5">1uF</text>
<text x="41.8" y="150.8">+3V3</text>
<text x="121.8" y="153.4">+3V3</text>
<text x="24.9" y="157.7">C2</text>
<text x="28.4" y="162">2.2uF</text>
<text x="48.3" y="158.7">F1</text>
<text x="79.2" y="159.7">I/O4</text>
<text x="80" y="156.2">D1</text>
<text x="120.8" y="159">D4</text>
<text x="267.2" y="158.4">GND</text>
<text x="58.4" y="166.1">J1</text>
<text x="79.2" y="167.3">GND</text>
<text x="79.2" y="164.8">I/O3</text>
<text x="112.5" y="163.5">1N5819WS</text>
<text x="125.5" y="166.1">F4</text>
<text x="131.1" y="167.1">C13</text>
<text x="158.7" y="165.1">J5</text>
<text x="159" y="167.8">SPI1</text>
<text x="58.2" y="168.3">SPI0</text>
<text x="79.2" y="169.9">I/O2</text>
<text x="118.4" y="168.6">2.2uF</text>
<text x="118.7" y="172.4">10uF</text>
<text x="131.1" y="170.9">C14</text>
<text x="25.9" y="178.8">GND</text>
<text x="72.9" y="178.3">ESDS314DBVR</text>
<text x="79.2" y="175">I/O1</text>
<text x="89.4" y="178.8">GND</text>
<text x="48.2" y="182.6">33</text>
<text x="48.2" y="185.1">33</text>
<text x="48.2" y="180">33</text>
<text x="154.1" y="185.1">GND</text>
<text x="48.2" y="187.7">33</text>
<text x="133.8" y="186.4">GND</text>
</g>
<g font-size="1.3" fill="#a90000">
<text x="140.2" y="36.7">1</text>
<text x="158" y="36.7">5</text>
<text x="140.2" y="43">3</text>
<text x="158" y="43">4</text>
<text x="149.7" y="49" transform="rotate(-90 149.7 49)">2</text>
<text x="174.5" y="77.3">5</text>
<text x="258.3" y="77.3">5</text>
<text x="52" y="82.4">1</text>
<text x="139.6" y="82.4">1</text>
<text x="174.5" y="82.4">4</text>
<text x="233.6" y="83.7">1</text>
<text x="258.3" y="82.4">4</text>
<text x="52" y="85">2</text>
<text x="52" y="87.5">3</text>
<text x="88.2" y="87.5">2</text>
<text x="139.6" y="85">2</text>
<text x="139.6" y="87.5">3</text>
<text x="174.5" y="87.5">3</text>
<text x="182.1" y="85">2</text>
<text x="233.6" y="86.2">2</text>
<text x="233.6" y="88.8">3</text>
<text x="258.3" y="87.5">3</text>
<text x="266" y="85">2</text>
<text x="52" y="90">4</text>
<text x="139.6" y="90">4</text>
<text x="174.5" y="92.6">1</text>
<text x="258.3" y="92.6">1</text>
<text x="174.5" y="107.8">5</text>
<text x="139.6" y="112.9">1</text>
<text x="174.5" y="112.9">4</text>
<text x="139.6" y="115.4">2</text>
<text x="139.6" y="118">3</text>
<text x="174.5" y="118">3</text>
<text x="182.1" y="115.4">2</text>
<text x="50.7" y="124.3">1</text>
<text x="79.3" y="125.6">4</text>
<text x="79.3" y="120.5">5</text>
<text x="139.6" y="120.5">4</text>
<text x="174.5" y="123.1">1</text>
<text x="50.7" y="126.9">2</text>
<text x="50.7" y="129.4">3</text>
<text x="50.7" y="131.9">4</text>
<text x="79.3" y="130.7">3</text>
<text x="86.9" y="128.1">2</text>
<text x="79.3" y="135.8">1</text>
<text x="53.2" y="159.9">1</text>
<text x="152.3" y="156.1">1</text>
<text x="152.3" y="158.6">2</text>
<text x="152.3" y="161.2">3</text>
<text x="53.2" y="162.4">2</text>
<text x="53.2" y="165">3</text>
<text x="53.2" y="167.5">4</text>
<text x="84.4" y="166.2">2</text>
<text x="152.3" y="163.7">4</text>
<text x="152.3" y="166.2">5</text>
<text x="53.2" y="170">5</text>
<text x="53.2" y="172.6">6</text>
<text x="152.3" y="168.8">6</text>
<text x="152.3" y="171.3">7</text>
<text x="152.3" y="173.9">8</text>
<text x="156.1" y="179" transform="rotate(-90 156.1 179)">MP</text>
</g>
<g font-size="1.3" fill="#0000c2">
<text x="133.6" y="58.9">U23: Cin capacitance must be greater</text>
<text x="136.9" y="60.9">than Cout capacitance (locally)</text>
<text x="48.9" y="77.4">QWIIC Connector</text>
</g>
<g font-size="1.3" fill="#0f0f0f">
<text x="243.8" y="77.3">UART0_TX_RAW 5</text>
<text x="61.6" y="79.9">I2C_HOST_SCL_RAW 5</text>
<text x="243.5" y="82.4">UART0_RX_RAW 4</text>
<text x="28.6" y="87.5">I2C_HOST_SDA_RAW</text>
<text x="61.6" y="85">I2C_HOST_SDA_RAW 4</text>
<text x="218.1" y="88.8">UART0_RX_RAW</text>
<text x="218.4" y="86.2">UART0_TX_RAW</text>
<text x="243.5" y="87.5">UART0_RX_RAW 3</text>
<text x="28.6" y="90">I2C_HOST_SCL_RAW</text>
<text x="61.6" y="90">I2C_HOST_SDA_RAW 3</text>
<text x="61.6" y="95.1">I2C_HOST_SCL_RAW 1</text>
<text x="243.8" y="92.6">UART0_TX_RAW 1</text>
<text x="53.3" y="100.2">I2C_HOST_SDA_RAW</text>
<text x="250.2" y="101.5">UART0_TX_RAW</text>
<text x="53.3" y="102.7">I2C_HOST_SCL_RAW</text>
<text x="250.2" y="104">UART0_RX_RAW</text>
<text x="63.9" y="158.6">CS_BUS_RAW 5</text>
<text x="42.5" y="167.5">MOSI_RAW</text>
<text x="43.3" y="165">SCK_RAW</text>
<text x="66.6" y="163.7">MISO_RAW 4</text>
<text x="39.8" y="172.6">CS_BUS_RAW</text>
<text x="42.5" y="170.1">MISO_RAW</text>
<text x="66.6" y="168.8">MOSI_RAW 3</text>
<text x="67.4" y="173.9">SCK_RAW 1</text>
<text x="57.1" y="178.9">SCK_RAW</text>
<text x="57.1" y="184">MISO_RAW</text>
<text x="57.1" y="181.5">MOSI_RAW</text>
<text x="57.1" y="186.6">CS_BUS_RAW</text>
</g>
<g font-size="1.3" fill="#725600">
<text x="226.1" y="133">CS_DISPLAY</text>
<text x="229.8" y="138.1">CS_BUS</text>
<text x="222.8" y="148.3">RESET_DISPLAY</text>
<text x="135.2" y="159.7">RESET_DISPLAY</text>
<text x="136" y="157.2">BUSY_DISPLAY</text>
<text x="137" y="162.3">D/C_DISPLAY</text>
<text x="138.4" y="164.8">CS_DISPLAY</text>
<text x="33" y="187.7">CS_BUS</text>
</g>
<g font-size="1" fill="#006464">
<text x="44.1" y="99.6">R23</text>
<text x="243.5" y="100.8">R16</text>
<text x="44.1" y="105.4">R60</text>
<text x="243.3" y="106.7">R17</text>
<text x="251.2" y="130.8">R24</text>
<text x="251.2" y="135.9">R25</text>
<text x="251.2" y="146.1">R26</text>
<text x="48.4" y="178.1">R1</text>
<text x="52.2" y="182.4">R2</text>
<text x="52.2" y="184.9">R3</text>
<text x="48.4" y="189.2">R4</text>
</g>
<text font-size=".4" fill="#840000" x="154.9" y="175.9">Mounting</text>
</svg>
